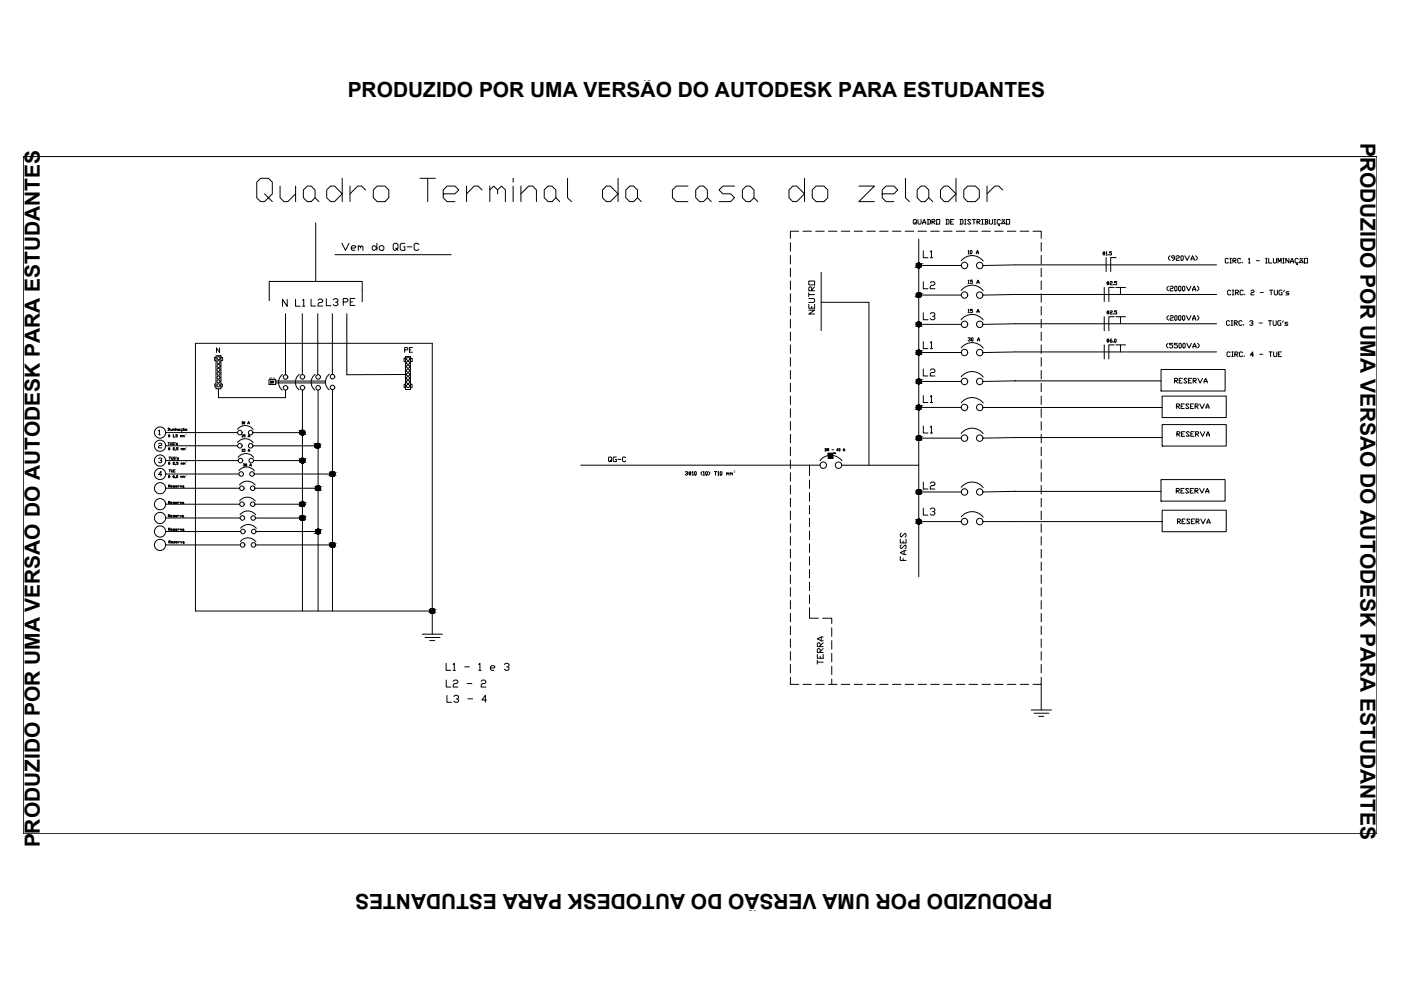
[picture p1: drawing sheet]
<svg xmlns="http://www.w3.org/2000/svg" width="297mm" height="210mm" viewBox="0 0 297 210" stroke-linecap="round" stroke-linejoin="round" font-family="sans-serif">
<!-- layer: Unifilar -->
<g fill="none" stroke="#000" stroke-width=".21">
<path d="M4.9 33.2h287v143.6h-287zM66.9 47.3v12.4M71 54h24.6M167.6 51.4v1.9M167.6 54.2v1.8M167.6 56.9v1.8M167.6 59.6v1.8M169.3 49h-1.7v1.5M170.2 49h1.8M172.9 49h1.8M174.1 57.7v6.4h10.1v34.5M175.6 49h1.9"/>
<path d="M178.4 49h1.8M181.1 49h1.8M183.8 49h1.8M186.5 49h1.8M189.2 49h1.8M191.9 49h1.8M194 47.2l.1 .2-.3 .1-.2-.1v-.7l.2-.2 .5 .2v.5l-.2 .2 .2 .1M194.6 46.5v.9l.2 .1 .5-.1v-.9M194.6 49h1.8M194.8 50.7v71.6M194.8 56.3h9M195.6 47.5v-.3l.3-.7 .4 1"/>
<path d="M195.6 47.2h.7M196.6 46.5h.5l.2 .2v.7l-.2 .1h-.5M196.8 46.5v1M197.3 49h1.8M197.6 47h.5l.1-.3-.1-.2h-.5v1M197.8 47l.4 .5M198.6 46.5h.6v1h-.6zM200 49h1.9M200.6 46.5h.4l.2 .2v.7l-.2 .1h-.4M200.7 46.5v1M202.2 46.5h-.7v1h.7M202.8 49h1.8"/>
<path d="M203.5 46.5h.5l.2 .2v.7l-.2 .1h-.5M203.7 46.5v1M203.8 55.3a2.96 2.96 0 0 1 4.7 .1M204.5 47.5h.3M204.7 46.5v1M205.3 53.2l.1-.1v.7M205.3 59.5l.1-.1v.7M205.3 53.8h.2M205.5 49h1.8M205.7 53.2l.1-.1 .3 .1-.1 .6-.3-.1zM205.8 46.7l-.1-.2h-.4l-.1 .2 .6 .7-.1 .1-.5-.1M206.2 59.4h-.5v.2h.4l.1 .4-.1 .1-.4-.1"/>
<path d="M206.5 46.5v1M207 53.8l.2-.7 .3 .7M207 53.6h.5M207.1 59.9h.5M207.1 47h.5l.2-.3-.2-.2h-.5v1M207.3 47l.5 .5M208.1 47.5h.4M208.2 49h1.8M208.3 46.5v1M209 47h.3l.2 .4-.2 .1h-.5M209 46.5v1M209.8 46.5v.9l.1 .1 .5-.1v-.9"/>
<path d="M210.8 47.5h.3M210.9 49h1.8M210.9 46.5v1M211.8 47.5v.2h.1v.2h-.1M212.1 46.7l-.2-.2h-.3l-.2 .2v.7l.2 .1 .5-.1M212.4 47.5v-.3l.3-.3 .4 .3v.3M212.4 47.4h.7M213.4 46.5h.7v1h-.7zM213.6 49h1.8M216.3 49h1.8M219 49h1.8v1.5M220.8 51.4v1.9"/>
<path d="M220.8 54.2v1.8M220.8 56.9v1.8M220.8 59.6v1.8M233.8 53.6h.5M233.8 53.8h.5M233.9 53.4v.7M234.2 53.4v.7M234.5 53.5l.1-.1v.7M234.5 54.1h.2M234.5 54.6v3M234.7 59.9h.4M234.8 59.7v.7"/>
<path d="M235 54v.1M235 59.7v.7M235.4 59.8l.1-.1 .3 .1-.1 .2-.3 .1v.3h.4M235.7 53.4h-.5v.2l.5 .1-.1 .4-.4-.1M236.6 54.6h-1.1v3M236.8 59.7h-.5v.2l.5 .1v.3l-.1 .1-.4-.1M248.1 54.2l-.4 .4v.3l.4 .3M249.1 54.7h-.5l-.2-.3 .2-.2 .5 .2v.5l-.5 .3M249.4 54.4l.2-.2 .4 .2-.1 .3h-.3l-.2 .2v.3h.6M250.4 54.4l.1-.2 .4 .2v.6l-.2 .2-.3-.2zM251.2 54.2l.5 1 .5-1M252.5 55.2l.4-1 .3 1"/>
<path d="M252.5 54.9h.7M253.5 54.2l.3 .4v.3l-.3 .3M257.9 56.2h-42.5l-7 .1M260.4 54.9l-.1-.1-.5 .1v.7l.1 .2 .5-.2M260.8 54.8h.3M260.8 55.8h.3M260.9 54.8v1M261.4 55.3h.5l.2-.4-.2-.1h-.5v1M261.6 55.3l.5 .5M263.1 54.9l-.2-.1-.5 .1v.7l.2 .2 .5-.2M263.4 55.6v.2M264.7 54.9l.2-.1v1"/>
<path d="M264.7 55.8h.3M266.4 55.3h.6M268.3 54.8h.4M268.3 55.8h.4M268.5 54.8v1M269 54.8v1h.6M270 54.8v.8l.1 .2 .5-.2v-.8M271 55.8v-1l.3 .6 .3-.6v1M272 54.8h.3M272 55.8h.3M272.1 54.8v1M273.3 54.8v1l-.7-1v1"/>
<path d="M273.6 55.8l.3-1 .4 1M273.6 55.4h.7M274.9 55.8v.1h.2v.2h-.2M275.3 54.9l-.2-.1-.5 .1v.7l.2 .2 .5-.2M275.6 55.8v-.4l.3-.3 .3 .3v.4M275.6 55.6h.6M276.2 54.8l-.1 .1-.4-.1-.1 .1M276.6 54.8h.6v1h-.6zM41.4 72.8h50.2v56.8h-50.2zM45.8 75.4h1v7h-1zM45.8 75.8h-.3v.6h.3M46.6 73.8v.9l-.7-.9v.9"/>
<path d="M46.8 75.8h.4v.6h-.4M60.5 66.5v13M63.5 79.4a2.1 2.1 0 0 0-.1 3.3M64.1 66.5v12.9M66.8 79.4a2.1 2.1 0 0 0 0 3.3M67.4 66.5v13M69.8 79.3a2.1 2.1 0 0 0 0 3.3M70.5 66.5v12.9M73.5 66.5v13l12.7-.1M76.8 61.5v-1.8h-19.7v4.1M86 75.6h1v7h-1zM167.6 62.3v1.8"/>
<path d="M167.6 65v1.8M167.6 67.7v1.8M167.6 70.4v1.8M167.6 73.1v1.8M167.6 75.8v1.8M167.6 78.6v1.8M174.1 64.1v6M194.8 62.6h9M194.8 68.8h9M194.8 74.7h9M203.8 61.6a2.96 2.96 0 0 1 4.7 0M203.8 67.8a2.96 2.96 0 0 1 4.7 0"/>
<path d="M203.8 73.8a2.96 2.96 0 0 1 4.7 0M203.8 79.9a2.96 2.96 0 0 1 4.7 0M205.3 65.7l.1-.1v.7M205.3 71.7l.3-.1 .1 .2-.2 .1M205.3 60.1h.2M205.3 66.3h.2M205.6 71.9l.1 .2-.1 .2-.3-.1M206 71.7l.1-.1 .2 .1-.1 .6-.2-.1zM206.2 65.6h-.5v.2l.5 .1-.1 .4-.4-.1M207.1 60.1l.3-.7 .2 .7M207.1 66.3l.3-.7 .2 .7M207.1 66.1h.5"/>
<path d="M207.2 72.3l.3-.7 .2 .7M207.2 72.1h.5M220.8 62.3v1.8M220.8 65v1.8M220.8 67.7v1.8M220.8 70.4v1.8M220.8 73.1v1.8M220.8 75.8v1.8M220.8 78.6v1.8M234.1 60.9v3M234.1 67.2v2.9M234.1 73.1v3"/>
<path d="M234.7 72.1h.4M234.7 60.1h.4M234.7 66.4h.4M234.7 66.1h.4M234.7 72.3h.4M234.8 65.9v.7M234.8 71.9v.7M235 65.9v.7M235 71.9v.7M235.4 66l.1-.1 .3 .1-.1 .2-.3 .2v.2h.4M235.7 71.9l-.3 .2v.4l.1 .1 .3-.1-.1-.3h-.3M236.1 60.3v.1"/>
<path d="M236.1 66.5v.1M236.1 72.5v.1M236.2 60.9h-1.1v3M236.2 67.2h-1.1v2.9M236.2 73.1h-1.1v3M236.3 72l.1-.1 .3 .1-.2 .6-.2-.1zM236.6 60.9h1M236.6 67.2h1M236.6 73.1h1M236.8 65.9h-.5v.2l.5 .1-.1 .4-.4-.1M238.6 60.9h-1v1.5M238.6 67.2h-1v1.4"/>
<path d="M238.6 73.1h-1v1.5M246.2 78.3h13.6v4.6h-13.6zM247.7 72.8l-.4 .3v.3l.4 .4M247.7 60.7l-.3 .3v.3l.3 .4M247.7 66.9l-.3 .3v.4l.3 .3M248.1 60.8l.1-.1 .5 .1-.1 .4-.5 .1v.4h.6M248.1 67.1l.1-.2 .5 .2-.1 .3-.5 .2v.3h.6M248.7 72.8h-.7v.3h.5l.2 .2v.3l-.2 .2-.5-.2M249.1 67.1l.1-.2 .4 .2v.6l-.2 .2-.3-.2zM249.2 60.7l.4 .1v.7l-.2 .2-.3-.2v-.7zM249.6 72.8h-.6v.3h.5l.1 .2-.1 .5-.5-.2M249.9 60.8l.1-.1 .4 .1v.7l-.2 .2-.3-.2z"/>
<path d="M249.9 67.1l.1-.2 .4 .2v.6l-.2 .2-.3-.2zM250 72.9l.1-.1 .4 .1v.7l-.2 .2-.3-.2zM250.7 60.8l.2-.1 .3 .1v.7l-.2 .2-.3-.2zM250.7 67.1l.2-.2 .3 .2v.6l-.2 .2-.3-.2zM250.8 72.9l.2-.1 .3 .1v.7l-.2 .2-.3-.2zM251.5 60.7l.5 1 .5-1M251.5 66.9l.5 1 .5-1M251.6 72.8l.5 1 .5-1M252.9 61.7l.3-1 .3 1M252.9 67.9l.3-1 .3 1M252.9 61.3h.6M252.9 67.6h.6"/>
<path d="M252.9 73.8v-.4l.4-.6 .3 1M252.9 73.4h.7M253.8 60.7l.4 .3v.3l-.4 .4M253.8 66.9l.4 .3v.4l-.4 .3M253.9 72.8l.4 .3v.3l-.4 .4M257.9 62.4h-42.5l-7 .2M257.9 68.6h-42.5l-7 .2M257.9 74.6h-42.5l-7 .2M260.7 68.2l-.2-.2-.5 .2v.6l.2 .2h.3l.2-.2M260.8 74.8l-.1-.2-.5 .2v.6l.1 .2 .5-.2M260.9 61.7l-.1-.2-.5 .2v.6l.2 .2 .4-.2M261 68h.4"/>
<path d="M261 69h.4M261.2 74.6h.3M261.2 75.6h.3M261.2 68v1M261.3 62.5h.3M261.3 61.5h.3M261.3 74.6v1M261.4 61.5v1M261.7 68.5h.5l.1-.3-.1-.2h-.5v1M261.8 75.1h.5l.2-.3-.2-.2h-.5v1M261.8 68.5l.5 .5M261.9 62h.5l.2-.3-.2-.2h-.5v1"/>
<path d="M262 75.1l.5 .5M262.1 62l.5 .5M263.3 68.2l-.1-.2-.5 .2v.6l.1 .2h.4l.1-.2M263.5 74.8l-.2-.2-.5 .2v.6l.2 .2 .5-.2M263.6 61.7l-.2-.2-.5 .2v.6l.2 .2 .5-.2M263.7 68.8v.2M263.8 75.4v.2M263.9 62.3v.2M265 68.2l.5-.2 .1 .3-.3 .2M265.2 61.7l.2-.2 .5 .2-.2 .3-.5 .2v.3h.7M265.5 68.5l.1 .2-.1 .3h-.4l-.1-.2M265.8 75.3h-.7l.5-.7v1"/>
<path d="M267 68.5h.6M267.1 75.1h.6M267.2 62h.7M268.9 68h.7M269.1 74.6h.6M269.2 61.5h.6M269.3 68v1M269.4 74.6v1M269.5 61.5v1M269.9 68v.8l.2 .2h.3l.2-.2v-.8M270 74.6v.8l.2 .2h.3l.2-.2v-.8M270.2 61.5v.8l.1 .2 .5-.2v-.8"/>
<path d="M271 75.1h.4M271.6 68h-.5l-.2 .2v.6l.2 .2h.5v-.5h-.2M271.7 74.6h-.7v1h.7M271.8 61.5h-.5l-.1 .2v.6l.1 .2h.5v-.5h-.2M272.1 68l-.2 .3M272.3 61.5l-.2 .4M273.1 68.3h-.5l-.2 .2 .7 .3-.2 .2h-.5M273.3 61.9h-.5l-.2 .1 .2 .2 .5 .1-.2 .2h-.5M33.6 91.3l.2-.1v1M33.6 94.1l.2-.1 .5 .1-.2 .4-.5 .1v.4h.7M33.6 97.3l.5-.2 .2 .3-.3 .2M33.6 92.2h.4"/>
<path d="M34.1 97.6l.2 .2-.2 .3-.5-.2M35.1 94.5h15.3M35.1 97.7h15.4M35.1 91.7h15.3M35.6 90.8h.2M35.6 91.3h.2M35.6 93.8h.3M35.7 90.8v.5M35.7 92.5h.3M35.7 92.3h.3M35.7 95.2h.3M35.7 95.1h.3"/>
<path d="M35.8 93.8v.5M35.8 92.2v.5M35.8 94.9v.5M35.8 96.9h.4M35.9 90.8l.1 .5M35.9 92.2v.5M35.9 94.9v.5M36 96.9v.5M36.1 93.8l.1 .5 .2-.1v-.4M36.2 91l.1 .3 .2-.2M36.3 96.9l.1 .5 .2-.1v-.4M36.5 91v.3"/>
<path d="M36.7 91h.1v.1M36.7 91v.3M36.7 92.2h.1v.5M36.7 95h.3l-.3 .4h.3M36.7 92.7h.2M36.8 91h.2v.3M36.9 93.8l-.3 .1v.3l.3 .1-.1-.2M37.1 92.6l-.1 .1M37.1 96.9l-.3 .1 .1 .4h.2v-.3M37.2 90.8v.1M37.2 91v.3M37.2 93.8l-.1 .2"/>
<path d="M37.3 95.3l-.1 .2M37.3 91.1l.3-.1 .1 .3M37.3 91v.3M37.4 96.9l-.1 .2M37.6 92.2h-.3v.1l.3 .1-.1 .3-.2-.1M37.7 94l-.4 .1 .4 .1-.4 .1M37.8 94.9h-.4v.2l.4 .1-.1 .2-.3-.1M37.8 91h.2l.1 .2-.2 .1zM37.9 97.1h-.3l.3 .2-.3 .1M38.1 91.2l.1 .1M38.3 92.4v-.1l.1 .2M38.3 92.3v.4"/>
<path d="M38.4 92.4h.2v.3M38.4 95.2l.1-.1 .1 .1M38.4 95.1v.3M38.5 91.3v.1M38.6 95.2h.2v.2M38.7 91h-.4l.1 .3h.3M38.8 92.4v-.1l.1 .2M38.8 92.3v.4M38.8 91h.2l.1 .2-.2 .1zM38.9 92.4h.2v.3M38.9 95.2l.1-.1 .1 .1M38.9 95.1v.3"/>
<path d="M39 90.8l-.1 .1M39.1 91.2v.1M39.1 95.2h.1v.2M39.1 98.2h.1v.3M39.3 91h.3v.2l-.2 .1zM45.8 81.4h-.3v.6h.3M46.3 82.4v1.9h14.2v-1.6M46.8 81.4h.3v.6h-.3M50.4 93.8a2.1 2.1 0 0 1 3.3 .1M50.4 91a2.1 2.1 0 0 1 3.3 .1M50.5 97a2.1 2.1 0 0 1 3.3 0M50.6 99.8a2.1 2.1 0 0 1 3.3 0"/>
<path d="M51.3 89.5l.1-.1v.5M51.3 92.2h.1v.5M51.3 95.3l.1-.1v.5M51.3 92.7h.2M51.3 89.9h.2M51.3 95.7h.2M51.6 98.4l.2-.1 .1 .2-.2 .1M51.6 89.5h.3l-.1 .4-.2-.1zM51.8 98.6v.2l-.2-.1M52 92.2h-.4v.1l.4 .1-.1 .3-.3-.1M52 95.2h-.4v.2l.4 .1-.1 .2-.3-.1M52.1 98.4h.2l-.1 .4-.1-.1z"/>
<path d="M52.5 89.9l.2-.5 .2 .5M52.5 89.7h.4M52.6 92.7l.2-.5 .2 .5M52.6 95.7l.2-.5 .2 .5M52.6 92.5h.4M52.6 95.6h.4M53 98.8l.1-.5 .2 .5M53 98.7h.3M53.6 94.5h13.7M53.6 91.7h10.5M53.7 97.7h10.4M58.4 80.8h10.6"/>
<path d="M58.4 81.2h10.6M64.1 82.7v46.9M67.4 82.7v46.9M70.5 82.6v47M86 81.5h-.3v.7h.3M87 81.5h.4v.7h-.4M123.1 98.6h50.8M146.2 100v.7M146.4 100v.7M147.4 100l.2 .1-.1 .6-.2-.1zM148.9 100l-.3 .2v.3l.3 .2M150.2 100l.3 .2v.3l-.3 .2"/>
<path d="M151.5 100h.5M151.7 100v.7M167.6 81.3v1.8M167.6 84v1.8M167.6 86.7v1.8M167.6 89.4v1.8M167.6 92.1v1.8M167.6 94.8v1.8M167.6 97.5v1.8M171.6 98.6v2.3M173.8 97.7a2.96 2.96 0 0 1 4.7 0M174.9 95.1l.3 .1v.3l-.3 .1"/>
<path d="M175 95.1v.5M175.4 95.4h.2l.1-.2-.3-.1v.5M175.5 95.4l.2 .2M176.4 95.4h.3M177.7 95.4h-.3l.2-.3v.5M177.9 95.2h.2l-.1 .4-.1-.1zM178.5 98.6h16.3M178.8 95.6l.1-.5 .2 .5M178.8 95.4h.3M194.8 80.9h9M194.8 86.4h9M194.8 92.9h9"/>
<path d="M203.8 85.4a2.96 2.96 0 0 1 4.7 .1M203.8 91.9a2.96 2.96 0 0 1 4.7 .1M208.4 86.4h38M215.1 80.8h31.1M215.4 80.7l-7 .2M220.8 81.3v1.8M220.8 84v1.8M220.8 86.7v1.8M220.8 89.4v1.8M220.8 92.1v1.8M220.8 94.8v1.8M220.8 97.5v1.8"/>
<path d="M246.4 84h13.6v4.5h-13.6zM246.4 90h13.6v4.6h-13.6zM246.4 92.8l-38 .1M249 80.7h.5l.2-.3-.2-.2h-.5v1M249.2 80.7l.5 .5M249.4 86.1h.5l.2-.3-.2-.2h-.5v1M249.5 92h.5l.2-.3-.2-.2h-.5v1M249.6 86.1l.5 .5M249.7 92l.5 .5M250 80.7h.3M250.4 86.1h.3M250.5 92h.3"/>
<path d="M250.7 80.2h-.7v1h.7M251.1 85.6h-.7v1h.7M251.2 91.5h-.7v1h.7M251.7 80.4l-.5-.2-.2 .2 .7 .6-.2 .2h-.3l-.2-.2M252 80.7h.3M252.1 85.8l-.2-.2-.5 .2 .7 .7-.2 .1-.5-.1M252.2 91.7l-.2-.2-.5 .2 .7 .7-.2 .1-.5-.1M252.4 86.1h.3M252.5 92h.3M252.7 80.2h-.7v1h.7M253 80.7h.5l.1-.3-.1-.2h-.5v1M253.1 85.6h-.7v1h.7"/>
<path d="M253.1 91.5h-.6v1h.6M253.1 80.7l.5 .5M253.4 86.1h.5l.1-.3-.1-.2h-.5v1M253.5 92h.5l.1-.3-.1-.2h-.5v1M253.6 86.1l.4 .5M253.6 92l.5 .5M254 80.2l.5 1 .5-1M254.4 85.6l.5 1 .5-1M254.5 91.5l.5 1 .5-1M255.3 81.2l.3-1 .3 1M255.3 80.9h.6M255.7 86.6l.3-1 .3 1"/>
<path d="M255.7 86.3h.6M255.8 92.5l.3-1 .3 1M255.8 92.2h.6M35.1 100.5h15.5M35.1 103.5h15.7M35.1 106.9h15.7M35.1 109.8h15.8M35.1 112.7h15.9M35.1 115.5h15.9M35.7 109.4h.2l.1-.2-.3-.1v.5M35.7 106.5h.3v-.1l-.3-.1v.5M35.7 103.1h.3l.1-.2-.4-.1v.5"/>
<path d="M35.7 112.2h.3l.1-.1-.4-.1v.5M35.8 109.4l.2 .2M35.8 106.5l.2 .3M35.8 114.9h.3v-.2h-.3v.5M35.8 103.1l.3 .2M35.8 112.2l.3 .3M35.9 114.9l.2 .3M36.2 109.4h.2v-.1l-.2 .1v.1l.2 .1M36.2 106.6h.3v-.1h-.3l.1 .3h.2M36.2 112.3h.3v-.2l-.3 .1v.2l.3 .1M36.2 103.1h.3v-.1l-.3 .1v.1l.3 .1M36.3 115h.3v-.2l-.3 .1v.2l.3 .1"/>
<path d="M37 109.3l-.3 .1 .3 .1-.3 .1M37 106.5h-.3l.3 .2-.3 .1M37.1 112.1l-.4 .1 .4 .2-.4 .1M37.1 103h-.3v.1l.3 .1-.4 .1M37.1 114.8l-.3 .1 .3 .2-.3 .1M37.2 109.4h.2v-.1l-.2 .1v.1l.2 .1M37.2 106.6h.2v-.1h-.2l.1 .3h.1M37.2 103.1h.3v-.1l-.3 .1v.1l.3 .1M37.2 112.3h.3v-.2l-.3 .1v.2l.3 .1M37.3 115h.2v-.2l-.2 .1v.2l.2 .1M37.7 109.3v.3M37.7 106.5v.3"/>
<path d="M37.7 103v.3M37.7 112.1v.4M37.8 114.8v.4M38 109.4l-.2-.1-.1 .1M38 106.5h-.1l-.2 .1M38.1 103.1l-.2-.1-.2 .1M38.1 112.2l-.2-.1-.2 .2M38.1 114.9l-.2-.1-.1 .2M38.2 109.3l.1 .3 .2-.3M38.2 106.5l.2 .3 .1-.3M38.2 112.1l.2 .4 .1-.4M38.2 103l.2 .3 .2-.3"/>
<path d="M38.3 114.8l.1 .4 .2-.4M38.6 109.4l.2-.1 .1 .2-.2 .1zM38.7 106.5h.2l-.1 .3zM38.7 103.1l.2-.1 .1 .2-.2 .1zM38.7 112.2h.3l-.1 .3zM38.8 114.9h.2l-.1 .3zM38.9 109.5l.1 .1M38.9 106.7l.1 .1M39 112.4v.1M39 103.2v.1M39 115.1l.1 .1M50.8 102.8a2.1 2.1 0 0 1 3.3 0"/>
<path d="M50.8 106.2a2.1 2.1 0 0 1 3.3 0M50.9 109.1a2.1 2.1 0 0 1 3.3 .1M50.9 114.8a2.1 2.1 0 0 1 3.4 .1M51 112a2.1 2.1 0 0 1 3.3 0M53.9 100.5h16.6M54 103.5h13.4M54.1 106.9h10M54.2 109.8h9.9M54.2 115.5h16.3M54.3 112.7h13.1M145.3 100.1l.1-.1 .4 .1-.3 .3M145.7 100.4l.1 .1-.1 .2-.4-.1"/>
<path d="M146 100.5h.5M146 100.2h.5M146.8 100.1l.1-.1v.7M146.8 100.7h.2M149.1 100.1l.1-.1v.7M149.1 100.7h.3M149.6 100.1l.1-.1 .3 .1-.1 .6-.3-.1zM152.2 100.1l.1-.1v.7M152.2 100.7h.2M152.7 100.1l.1-.1 .3 .1-.2 .6-.2-.1zM154.1 100.4l.1-.2 .1 .3M154.1 100.2v.5"/>
<path d="M154.3 100.4l.1-.2 .1 .2v.3M154.8 100.4l.1-.2 .1 .3M154.8 100.2v.5M155 100.4l.2-.2 .1 .2v.3M167.6 100.2v1.8M167.6 102.9v1.8M167.6 105.6v1.9M167.6 108.4v1.8M167.6 111.1v1.8M167.6 113.8v1.8M167.6 116.5v1.8M167.6 119.2v1.8"/>
<path d="M171.6 101.8v1.8M171.6 104.5v1.8M171.6 107.2v1.8M171.6 109.9v1.8M171.6 112.6v1.8M171.6 115.3v1.8M171.6 118v1.8M194.8 104.3h9M194.8 110.6h9M203.8 103.3a2.96 2.96 0 0 1 4.7 .1M203.8 109.6a2.96 2.96 0 0 1 4.7 .1M208.4 110.6h38v-2.4h13.6v4.5h-13.6v-2.1"/>
<path d="M215.1 104.2h31.1M215.4 104.2l-7 .1M220.8 100.2v1.8M220.8 102.9v1.8M220.8 105.6v1.9M220.8 108.4v1.8M220.8 111.1v1.8M220.8 113.8v1.8M220.8 116.5v1.8M220.8 119.2v1.8M246.2 101.7h13.5v4.5h-13.5zM249.4 104h.5l.1-.3-.1-.1h-.5v.9"/>
<path d="M249.6 104l.4 .5M249.6 110.5h.5l.2-.3-.2-.2h-.5v1M249.8 110.5l.5 .5M250.4 104h.3M250.6 110.5h.3M251 103.6h-.6v.9h.6M251.3 110h-.7v1h.7M252 103.7l-.1-.1-.5 .1 .6 .7-.1 .1-.5-.1M252.3 110.2l-.5-.2-.2 .2 .7 .7-.2 .1-.5-.1M252.4 104h.3M252.6 110.5h.3M253 103.6h-.6v.9h.6"/>
<path d="M253.3 110h-.7v1h.7M253.4 104h.4l.2-.3-.2-.1h-.4v.9M253.5 104l.5 .5M253.6 110.5h.5l.1-.3-.1-.2h-.5v1M253.8 110.5l.4 .5M254.3 103.6l.5 .9 .5-.9M254.6 110l.5 1 .5-1M255.7 104.5l.3-.9 .3 .9M255.7 104.2h.6M255.9 111l.3-1 .3 1M255.9 110.7h.6M89.5 134.5h4.3"/>
<path d="M90.1 135.2h3.2M91.1 135.8h1.1M91.6 129v5.5M167.6 121.9v1.8M167.6 124.6v1.8M167.6 127.3v1.8M167.6 130v1.8M167.6 132.8v1.7M167.6 135.5v1.8M167.6 138.2v1.8M171.6 128.9v2.2h1.9M171.6 120.7v1.8"/>
<path d="M171.6 123.4v1.8M171.6 126.1v1.9M174.4 131.1h1.9v1.1M220.8 121.9v1.8M220.8 124.6v1.8M220.8 127.3v1.8M220.8 130v1.8M220.8 132.8v1.7M220.8 135.5v1.8M220.8 138.2v1.8M94.6 140.6v1.5h1M96.1 140.9l.2-.3v1.5"/>
<path d="M98.5 141.4h1M101.5 140.9l.3-.3v1.5M104 141.6h.7l.3-.2-.3-.3h-.5l-.2 .3v.5l.2 .2h.5M106.9 140.9l.3-.3h.5l.2 .3v.2l-.2 .3h-.3M107.7 141.4l.2 .2v.3l-.2 .2h-.5l-.3-.2M167.6 140.9v1.8M167.6 143.6v1.5h1.7M170.2 145.1h1.8M172.9 145.1h1.8M175.6 145.1h1.9M176.3 144v1.1M178.4 145.1h1.8"/>
<path d="M181.1 145.1h1.8M183.8 145.1h1.8M186.5 145.1h1.8M189.2 145.1h1.8M191.9 145.1h1.8M194.6 145.1h1.8M197.3 145.1h1.8M200 145.1h1.9M202.8 145.1h1.8M205.5 145.1h1.8M208.2 145.1h1.8M210.9 145.1h1.8"/>
<path d="M213.6 145.1h1.8M216.3 145.1h1.8M218.6 150.5h4.3M219.2 151.2h3.2M220.2 151.9h1.1M220.8 143.6v1.5h-1.8M220.8 140.9v1.8M220.8 145.1v5.4"/>
<circle cx="204.5" cy="56.3" r=".68"/>
<circle cx="207.7" cy="56.3" r=".68"/>
<circle cx="46.3" cy="78.4" r=".33"/>
<circle cx="46.3" cy="79.2" r=".33"/>
<circle cx="46.3" cy="76.8" r=".33"/>
<circle cx="46.3" cy="75.9" r=".33"/>
<circle cx="46.3" cy="77.6" r=".33"/>
<circle cx="60.5" cy="79.9" r=".48"/>
<circle cx="64.1" cy="79.9" r=".48"/>
<circle cx="67.4" cy="79.9" r=".48"/>
<circle cx="70.5" cy="79.9" r=".48"/>
<circle cx="86.5" cy="78.6" r=".33"/>
<circle cx="86.5" cy="79.4" r=".33"/>
<circle cx="86.5" cy="76.9" r=".33"/>
<circle cx="86.5" cy="77.7" r=".33"/>
<circle cx="204.5" cy="62.6" r=".68"/>
<circle cx="204.5" cy="74.7" r=".68"/>
<circle cx="204.5" cy="68.8" r=".68"/>
<circle cx="207.7" cy="62.6" r=".68"/>
<circle cx="207.7" cy="68.8" r=".68"/>
<circle cx="207.7" cy="74.7" r=".68"/>
<circle cx="33.9" cy="97.7" r="1.19"/>
<circle cx="33.9" cy="91.7" r="1.19"/>
<circle cx="33.9" cy="94.5" r="1.19"/>
<circle cx="46.3" cy="81.7" r=".33"/>
<circle cx="46.3" cy="80.9" r=".33"/>
<circle cx="46.3" cy="80.1" r=".33"/>
<circle cx="50.9" cy="91.7" r=".48"/>
<circle cx="50.9" cy="94.5" r=".48"/>
<circle cx="51" cy="97.7" r=".48"/>
<circle cx="53.1" cy="94.5" r=".48"/>
<circle cx="53.1" cy="91.7" r=".48"/>
<circle cx="53.3" cy="97.7" r=".48"/>
<circle cx="60.5" cy="82.2" r=".48"/>
<circle cx="64.1" cy="97.7" r=".5"/>
<circle cx="64.1" cy="91.7" r=".5"/>
<circle cx="64.1" cy="82.2" r=".48"/>
<circle cx="67.3" cy="94.5" r=".5"/>
<circle cx="67.4" cy="82.2" r=".48"/>
<circle cx="70.5" cy="82.1" r=".48"/>
<circle cx="86.5" cy="80.2" r=".33"/>
<circle cx="86.5" cy="81.8" r=".33"/>
<circle cx="86.5" cy="81" r=".33"/>
<circle cx="174.5" cy="98.6" r=".68"/>
<circle cx="177.8" cy="98.6" r=".68"/>
<circle cx="204.5" cy="80.9" r=".68"/>
<circle cx="204.5" cy="92.9" r=".68"/>
<circle cx="204.5" cy="86.4" r=".68"/>
<circle cx="207.7" cy="80.9" r=".68"/>
<circle cx="207.7" cy="92.9" r=".68"/>
<circle cx="207.7" cy="86.4" r=".68"/>
<circle cx="33.9" cy="112.7" r="1.19"/>
<circle cx="33.9" cy="103.5" r="1.19"/>
<circle cx="33.9" cy="109.8" r="1.19"/>
<circle cx="33.9" cy="106.9" r="1.19"/>
<circle cx="33.9" cy="115.5" r="1.19"/>
<circle cx="33.9" cy="100.5" r="1.19"/>
<circle cx="51.1" cy="100.5" r=".48"/>
<circle cx="51.3" cy="103.5" r=".48"/>
<circle cx="51.3" cy="106.9" r=".48"/>
<circle cx="51.4" cy="109.8" r=".48"/>
<circle cx="51.4" cy="115.5" r=".48"/>
<circle cx="51.5" cy="112.7" r=".48"/>
<circle cx="53.4" cy="100.5" r=".48"/>
<circle cx="53.6" cy="103.5" r=".48"/>
<circle cx="53.6" cy="106.9" r=".48"/>
<circle cx="53.7" cy="109.8" r=".48"/>
<circle cx="53.7" cy="115.5" r=".48"/>
<circle cx="53.8" cy="112.7" r=".48"/>
<circle cx="64.1" cy="106.9" r=".5"/>
<circle cx="64.1" cy="109.8" r=".5"/>
<circle cx="67.4" cy="103.5" r=".5"/>
<circle cx="67.4" cy="112.7" r=".5"/>
<circle cx="70.5" cy="100.5" r=".5"/>
<circle cx="70.5" cy="115.5" r=".5"/>
<circle cx="204.5" cy="110.6" r=".68"/>
<circle cx="204.5" cy="104.3" r=".68"/>
<circle cx="207.7" cy="110.6" r=".68"/>
<circle cx="207.7" cy="104.3" r=".68"/>
<circle cx="91.7" cy="129.5" r=".5"/>
</g>
<g fill="#000" stroke="#000" stroke-width=".21">
<path d="M64 92.2h.2zM64 98.2h.2zM64 91.2h.2zM64 97.2h.2zM67.2 95h.2zM67.2 94h.2zM64 107.4h.2zM64 110.3h.2zM64 106.4h.2zM64 109.3h.2zM67.3 104h.3zM67.3 113.2h.3z"/>
<path d="M67.4 103h.1zM67.4 112.2h.1zM70.4 101h.2zM70.4 116h.2zM70.4 100h.1zM70.4 115h.1zM91.5 130h.3zM91.6 129h.1z"/>
<path d="M64 92.2h.2zM64 92.2h.2z"/>
<path d="M64 98.2h.2zM64 98.2h.2z"/>
<path d="M64 91.2h.2zM64 91.2h.2z"/>
<path d="M64 97.2h.2zM64 97.2h.2z"/>
<path d="M64 91.2l.3 .1zM64 91.3h.3z"/>
<path d="M64 97.2h.3zM64 97.2h.3z"/>
<path d="M64 91.3h.3zM63.9 91.3h.4z"/>
<path d="M64 92.2h.3zM64 92.2h.2z"/>
<path d="M64 97.2h.3zM63.9 97.2h.4z"/>
<path d="M64 98.1h.3zM64 98.1l.2 .1z"/>
<path d="M63.9 91.3h.5zM63.9 91.3h.5z"/>
<path d="M63.9 92.2h.4zM63.9 92.2h.4z"/>
<path d="M63.9 97.2h.5zM63.9 97.2h.5z"/>
<path d="M63.9 98.1h.4zM63.9 98.1h.4z"/>
<path d="M63.9 91.3h.5zM63.8 91.3h.6z"/>
<path d="M63.9 92.2h.5zM63.9 92.2h.4z"/>
<path d="M63.9 97.2h.5zM63.8 97.2h.6z"/>
<path d="M63.9 98.1h.5zM63.9 98.1h.4z"/>
<path d="M63.8 91.3h.6zM63.8 91.3h.6z"/>
<path d="M63.8 92.1h.6zM63.8 92.1l.6 .1z"/>
<path d="M63.8 97.2l.6 .1zM63.8 97.3h.6z"/>
<path d="M63.8 98.1h.6zM63.8 98.1h.6z"/>
<path d="M63.8 91.3l.7 .1zM63.8 91.3l.7 .1z"/>
<path d="M63.8 92.1h.6zM63.8 92.1h.6z"/>
<path d="M63.8 97.3h.7zM63.8 97.3h.7z"/>
<path d="M63.8 98h.6zM63.8 98l.6 .1z"/>
<path d="M63.8 91.4h.7zM63.8 91.4h.7z"/>
<path d="M63.8 92.1h.7zM63.8 92.1h.6z"/>
<path d="M63.8 97.3h.7zM63.8 97.3h.7z"/>
<path d="M63.8 98h.7zM63.8 98h.6z"/>
<path d="M63.7 91.4l.8 .1zM63.7 91.4l.8 .1z"/>
<path d="M63.7 92h.8zM63.7 92l.8 .1z"/>
<path d="M63.7 97.3l.8 .1zM63.7 97.3l.8 .1z"/>
<path d="M63.7 98h.8zM63.7 98h.8z"/>
<path d="M63.7 91.5h.9zM63.7 91.5h.9z"/>
<path d="M63.7 92h.8zM63.7 92h.8z"/>
<path d="M63.7 97.4h.9zM63.7 97.4h.9z"/>
<path d="M63.7 97.9h.8zM63.7 97.9l.8 .1z"/>
<path d="M63.7 91.5h.9zM63.7 91.5h.9z"/>
<path d="M63.7 92h.9zM63.7 92h.8z"/>
<path d="M63.7 97.4l.9 .1zM63.7 97.4l.9 .1z"/>
<path d="M63.7 97.9h.9zM63.7 97.9h.8z"/>
<path d="M63.7 91.5l.9 .1zM63.7 91.5l.9 .1z"/>
<path d="M63.7 91.9h.9zM63.7 91.9l.9 .1z"/>
<path d="M63.7 97.5h.9zM63.7 97.5h.9z"/>
<path d="M63.7 97.8h.9zM63.7 97.8l.9 .1z"/>
<path d="M63.6 91.6h1zM63.6 91.6h1z"/>
<path d="M63.6 91.9h1zM63.6 91.9h1z"/>
<path d="M63.6 97.5l1 .1zM63.6 97.5l1 .1z"/>
<path d="M63.6 97.8h1zM63.6 97.8h1z"/>
<path d="M63.6 91.6l1 .1zM63.6 91.6l1 .1z"/>
<path d="M63.6 91.7h1zM63.6 91.7h1z"/>
<path d="M63.6 91.7l1 .1zM63.6 91.7l1 .1z"/>
<path d="M63.6 91.8h1zM63.6 91.8h1z"/>
<path d="M63.6 91.8h1zM63.6 91.8l1 .1z"/>
<path d="M63.6 97.6h1zM63.6 97.6h1z"/>
<path d="M63.6 97.6l1 .1zM63.6 97.6l1 .1z"/>
<path d="M63.6 97.7h1zM63.6 97.7h1z"/>
<path d="M63.6 97.7l1 .1zM63.6 97.7l1 .1z"/>
<path d="M63.6 97.8h1zM63.6 97.8h1z"/>
<path d="M67.2 95h.2zM67.2 95h.2z"/>
<path d="M67.2 94h.2zM67.2 94h.2z"/>
<path d="M67.2 94h.3zM67.1 94h.4z"/>
<path d="M67.1 94l.4 .1zM67.1 94.1h.4z"/>
<path d="M67.1 95h.4zM67.1 95h.3z"/>
<path d="M67.1 94.1h.4zM67.1 94.1h.4z"/>
<path d="M67.1 95h.4zM67.1 95h.4z"/>
<path d="M67.1 94.1h.5zM67 94.1h.6z"/>
<path d="M67.1 95h.4zM67.1 95h.4z"/>
<path d="M67 94.1h.6zM67 94.1h.6z"/>
<path d="M67 94.9h.6zM67 94.9l.5 .1z"/>
<path d="M67 94.1l.7 .1zM67 94.1l.7 .1z"/>
<path d="M67 94.9h.6zM67 94.9h.6z"/>
<path d="M66.9 94.2h.8zM66.9 94.2h.8z"/>
<path d="M66.9 94.9h.8zM66.9 94.9h.7z"/>
<path d="M66.9 94.2h.8zM66.9 94.2h.8z"/>
<path d="M66.9 94.8h.8zM66.9 94.8l.8 .1z"/>
<path d="M66.9 94.2l.9 .1zM66.9 94.2l.9 .1z"/>
<path d="M66.9 94.8h.8zM66.9 94.8h.8z"/>
<path d="M66.9 94.3h.9zM66.9 94.3h.9z"/>
<path d="M66.9 94.8h.9zM66.9 94.8h.8z"/>
<path d="M66.8 94.3l1 .1zM66.8 94.3l1 .1z"/>
<path d="M66.8 94.7h1zM66.8 94.7l1 .1z"/>
<path d="M66.8 94.4h1zM66.8 94.4h1z"/>
<path d="M66.8 94.7h1zM66.8 94.7h1z"/>
<path d="M66.8 94.4l1 .1zM66.8 94.4l1 .1z"/>
<path d="M66.8 94.5h1zM66.8 94.5h1z"/>
<path d="M66.8 94.5l1 .1zM66.8 94.5l1 .1z"/>
<path d="M66.8 94.6h1zM66.8 94.6h1z"/>
<path d="M66.8 94.6h1zM66.8 94.6l1 .1z"/>
<path d="M175.6 96.1l.1 1.1zM175.6 96.1l.1 1.1z"/>
<path d="M175.9 96.1l.1 1.1zM175.9 96.1l.1 1.1z"/>
<path d="M176.2 96.1l.1 1.1zM176.2 96.1l.1 1.1z"/>
<path d="M176.5 96.1h.6zM176.5 96.2l.6-.1z"/>
<path d="M176.5 96.2l.1 1zM176.5 96.2l.1 1z"/>
<path d="M64 107.4h.2zM64 107.4h.2z"/>
<path d="M64 110.3h.2zM64 110.3h.2z"/>
<path d="M64 106.4h.2zM64 106.4h.2z"/>
<path d="M64 109.3h.2zM64 109.3h.2z"/>
<path d="M64 106.4h.3zM64 106.4h.3z"/>
<path d="M64 109.3l.3 .1zM64 109.4h.3z"/>
<path d="M64 106.4l.3 .1zM63.9 106.5h.4z"/>
<path d="M64 107.4h.3zM64 107.4h.2z"/>
<path d="M64 109.4h.3zM63.9 109.4h.4z"/>
<path d="M64 110.3h.3zM64 110.3h.2z"/>
<path d="M63.9 106.5h.5zM63.9 106.5h.5z"/>
<path d="M63.9 107.4h.4zM63.9 107.4h.4z"/>
<path d="M63.9 109.4h.5zM63.9 109.4h.5z"/>
<path d="M63.9 110.3h.4zM63.9 110.3h.4z"/>
<path d="M63.9 106.5h.5zM63.8 106.5h.6z"/>
<path d="M63.9 107.4h.5zM63.9 107.4h.4z"/>
<path d="M63.9 109.4h.5zM63.8 109.4h.6z"/>
<path d="M63.9 110.3h.5zM63.9 110.3h.4z"/>
<path d="M63.8 106.5h.6zM63.8 106.5h.6z"/>
<path d="M63.8 107.3h.6zM63.8 107.3l.6 .1z"/>
<path d="M63.8 109.4h.6zM63.8 109.4h.6z"/>
<path d="M63.8 110.3h.6zM63.8 110.3h.6z"/>
<path d="M63.8 106.5l.7 .1zM63.8 106.5l.7 .1z"/>
<path d="M63.8 107.3h.6zM63.8 107.3h.6z"/>
<path d="M63.8 109.4l.7 .1zM63.8 109.4l.7 .1z"/>
<path d="M63.8 110.2h.6zM63.8 110.2l.6 .1z"/>
<path d="M63.8 106.6h.7zM63.8 106.6h.7z"/>
<path d="M63.8 107.3h.7zM63.8 107.3h.6z"/>
<path d="M63.8 109.5h.7zM63.7 109.5h.8z"/>
<path d="M63.8 110.2h.7zM63.8 110.2h.6z"/>
<path d="M63.7 106.6h.8zM63.7 106.6h.8z"/>
<path d="M63.7 107.2h.8zM63.7 107.2l.8 .1z"/>
<path d="M63.7 109.5l.8 .1zM63.7 109.5l.8 .1z"/>
<path d="M63.7 110.1h.8zM63.7 110.1l.8 .1z"/>
<path d="M63.7 106.6l.9 .1zM63.7 106.6l.9 .1z"/>
<path d="M63.7 107.2h.8zM63.7 107.2h.8z"/>
<path d="M63.7 109.6h.9zM63.7 109.6h.9z"/>
<path d="M63.7 110.1h.8zM63.7 110.1h.8z"/>
<path d="M63.7 106.7h.9zM63.7 106.7h.9z"/>
<path d="M63.7 107.1h.9zM63.7 107.1l.8 .1z"/>
<path d="M63.7 109.6h.9zM63.7 109.6h.9z"/>
<path d="M63.7 110.1h.9zM63.7 110.1h.8z"/>
<path d="M63.7 106.7l.9 .1zM63.7 106.7l.9 .1z"/>
<path d="M63.7 107.1h.9zM63.7 107.1h.9z"/>
<path d="M63.7 109.6l.9 .1zM63.7 109.6l.9 .1z"/>
<path d="M63.7 110h.9zM63.7 110l.9 .1z"/>
<path d="M63.6 106.8h1zM63.6 106.8h1z"/>
<path d="M63.6 107.1h1zM63.6 107.1h1z"/>
<path d="M63.6 109.7h1zM63.6 109.7h1z"/>
<path d="M63.6 110h1zM63.6 110h1z"/>
<path d="M63.6 106.8l1 .1zM63.6 106.8l1 .1z"/>
<path d="M63.6 106.9h1zM63.6 106.9h1z"/>
<path d="M63.6 106.9l1 .1zM63.6 106.9l1 .1z"/>
<path d="M63.6 107h1zM63.6 107h1z"/>
<path d="M63.6 107h1zM63.6 107l1 .1z"/>
<path d="M63.6 109.7l1 .1zM63.6 109.7l1 .1z"/>
<path d="M63.6 109.8h1zM63.6 109.8h1z"/>
<path d="M63.6 109.8l1 .1zM63.6 109.8l1 .1z"/>
<path d="M63.6 109.9h1zM63.6 109.9h1z"/>
<path d="M63.6 109.9h1zM63.6 109.9l1 .1z"/>
<path d="M67.3 104h.2zM67.4 104h.1z"/>
<path d="M67.3 113.2h.2zM67.4 113.2h.1z"/>
<path d="M67.4 103h.2zM67.3 103h.3z"/>
<path d="M67.4 112.2h.2zM67.3 112.2h.3z"/>
<path d="M67.3 103h.3zM67.3 103h.3z"/>
<path d="M67.3 112.2h.3zM67.3 112.2h.3z"/>
<path d="M67.3 103l.4 .1zM67.2 103.1h.5z"/>
<path d="M67.3 104h.3zM67.3 104h.3z"/>
<path d="M67.3 112.2h.4zM67.2 112.2h.5z"/>
<path d="M67.3 113.2h.3zM67.3 113.2h.3z"/>
<path d="M67.2 103.1h.5zM67.2 103.1h.5z"/>
<path d="M67.2 104h.5zM67.2 104h.4z"/>
<path d="M67.2 112.2l.5 .1zM67.2 112.3h.5z"/>
<path d="M67.2 113.2h.5zM67.2 113.2h.4z"/>
<path d="M67.2 103.1h.5zM67.2 103.1h.5z"/>
<path d="M67.2 104h.5zM67.2 104h.5z"/>
<path d="M67.2 112.3h.5zM67.2 112.3h.5z"/>
<path d="M67.2 113.1h.5zM67.2 113.1l.5 .1z"/>
<path d="M67.2 103.1h.6zM67.1 103.1h.7z"/>
<path d="M67.2 103.9h.5zM67.2 103.9l.5 .1z"/>
<path d="M67.2 112.3h.6zM67.1 112.3h.7z"/>
<path d="M67.2 113.1h.5zM67.2 113.1h.5z"/>
<path d="M67.1 103.1l.7 .1zM67.1 103.1l.7 .1z"/>
<path d="M67.1 103.9h.7zM67.1 103.9h.6z"/>
<path d="M67.1 112.3h.7zM67.1 112.3h.7z"/>
<path d="M67.1 113.1h.7zM67.1 113.1h.6z"/>
<path d="M67.1 103.2h.7zM67.1 103.2h.7z"/>
<path d="M67.1 103.9h.7zM67.1 103.9h.7z"/>
<path d="M67.1 112.3l.7 .1zM67.1 112.3l.7 .1z"/>
<path d="M67.1 113h.7zM67.1 113l.7 .1z"/>
<path d="M67.1 103.2h.8zM67.1 103.2h.8z"/>
<path d="M67.1 103.8h.7zM67.1 103.8l.7 .1z"/>
<path d="M67.1 112.4h.8zM67 112.4h.9z"/>
<path d="M67.1 113h.7zM67.1 113h.7z"/>
<path d="M67 103.2l.9 .1zM67 103.2l.9 .1z"/>
<path d="M67 103.8h.9zM67 103.8h.8z"/>
<path d="M67 112.4l.9 .1zM67 112.4l.9 .1z"/>
<path d="M67 113h.9zM67 113h.8z"/>
<path d="M67 103.3h.9zM67 103.3h.9z"/>
<path d="M67 103.8h.9zM67 103.8h.9z"/>
<path d="M67 112.5h.9zM67 112.5h.9z"/>
<path d="M67 112.9h.9zM67 112.9l.9 .1z"/>
<path d="M67 103.3l.9 .1zM67 103.3l.9 .1z"/>
<path d="M67 103.7h.9zM67 103.7l.9 .1z"/>
<path d="M67 112.5l.9 .1zM67 112.5l.9 .1z"/>
<path d="M67 112.9h.9zM67 112.9h.9z"/>
<path d="M67 103.4h.9zM67 103.4h.9z"/>
<path d="M67 103.7h.9zM67 103.7h.9z"/>
<path d="M67 112.6h.9zM67 112.6h.9z"/>
<path d="M67 112.8h.9zM67 112.8l.9 .1z"/>
<path d="M66.9 103.4l1.1 .1zM66.9 103.4l1.1 .1z"/>
<path d="M66.9 103.6h1zM66.9 103.6l1 .1z"/>
<path d="M66.9 112.6l1.1 .1zM66.9 112.6l1.1 .1z"/>
<path d="M66.9 112.8h1zM66.9 112.8h1z"/>
<path d="M66.9 103.5h1.1zM66.9 103.5h1.1z"/>
<path d="M66.9 103.5l1.1 .1zM66.9 103.5l1.1 .1z"/>
<path d="M66.9 103.6h1.1zM66.9 103.6h1z"/>
<path d="M66.9 112.7h1.1zM66.9 112.7h1.1z"/>
<path d="M66.9 112.7h1.1zM66.9 112.7h1.1z"/>
<path d="M66.9 112.7h1.1zM66.9 112.7l1 .1z"/>
<path d="M70.4 101h.1zM70.4 101h.1z"/>
<path d="M70.4 116h.1zM70.4 116h.1z"/>
<path d="M70.4 100h.2zM70.4 100h.2z"/>
<path d="M70.4 115h.2zM70.4 115h.2z"/>
<path d="M70.4 100h.3zM70.3 100h.4z"/>
<path d="M70.4 115l.3 .1zM70.3 115.1h.4z"/>
<path d="M70.3 100h.4zM70.3 100h.4z"/>
<path d="M70.3 101h.4zM70.3 101h.3z"/>
<path d="M70.3 115.1h.4zM70.3 115.1h.4z"/>
<path d="M70.3 116h.4zM70.3 116h.3z"/>
<path d="M70.3 100l.4 .1zM70.2 100.1h.5z"/>
<path d="M70.3 101h.4zM70.3 101h.4z"/>
<path d="M70.3 115.1h.4zM70.2 115.1h.5z"/>
<path d="M70.3 116h.4zM70.3 116h.4z"/>
<path d="M70.2 100.1h.6zM70.2 100.1h.6z"/>
<path d="M70.2 100.9h.5zM70.2 100.9l.5 .1z"/>
<path d="M70.2 115.1h.6zM70.2 115.1h.6z"/>
<path d="M70.2 116h.5zM70.2 116h.5z"/>
<path d="M70.2 100.1h.6zM70.2 100.1h.6z"/>
<path d="M70.2 100.9h.6zM70.2 100.9h.5z"/>
<path d="M70.2 115.1l.6 .1zM70.2 115.2h.6z"/>
<path d="M70.2 116h.6zM70.2 116h.5z"/>
<path d="M70.2 100.1l.7 .1zM70.2 100.1l.7 .1z"/>
<path d="M70.2 100.9h.6zM70.2 100.9h.6z"/>
<path d="M70.2 115.2h.7zM70.2 115.2h.7z"/>
<path d="M70.2 115.9h.6zM70.2 115.9l.6 .1z"/>
<path d="M70.1 100.2h.8zM70.1 100.2h.8z"/>
<path d="M70.1 100.9h.8zM70.1 100.9h.7z"/>
<path d="M70.1 115.2h.8zM70.1 115.2h.8z"/>
<path d="M70.1 115.9h.8zM70.1 115.9h.7z"/>
<path d="M70.1 100.2h.8zM70.1 100.2h.8z"/>
<path d="M70.1 100.8h.8zM70.1 100.8l.8 .1z"/>
<path d="M70.1 115.2l.8 .1zM70.1 115.2l.8 .1z"/>
<path d="M70.1 115.8h.8zM70.1 115.8l.8 .1z"/>
<path d="M70.1 100.2l.8 .1zM70.1 100.2l.8 .1z"/>
<path d="M70.1 100.8h.8zM70.1 100.8h.8z"/>
<path d="M70.1 115.3h.8zM70.1 115.3h.8z"/>
<path d="M70.1 115.8h.8zM70.1 115.8h.8z"/>
<path d="M70 100.3h1zM70 100.3h1z"/>
<path d="M70 100.7h.9zM70 100.7l.9 .1z"/>
<path d="M70 115.3l1 .1zM70 115.3l1 .1z"/>
<path d="M70 115.8h.9zM70 115.8h.9z"/>
<path d="M70 100.3l1 .1zM70 100.3l1 .1z"/>
<path d="M70 100.7h1zM70 100.7h.9z"/>
<path d="M70 115.4h1zM70 115.4h1z"/>
<path d="M70 115.7h1zM70 115.7l.9 .1z"/>
<path d="M70 100.4h1zM70 100.4h1z"/>
<path d="M70 100.7h1zM70 100.7h1z"/>
<path d="M70 115.4h1zM70 115.4h1z"/>
<path d="M70 115.7h1zM70 115.7h1z"/>
<path d="M70 100.4l1 .1zM70 100.4l1 .1z"/>
<path d="M70 100.5h1zM70 100.5h1z"/>
<path d="M70 100.5l1 .1zM70 100.5l1 .1z"/>
<path d="M70 100.6h1zM70 100.6h1z"/>
<path d="M70 100.6h1zM70 100.6l1 .1z"/>
<path d="M70 115.4l1 .1zM70 115.4l1 .1z"/>
<path d="M70 115.5h1zM70 115.5h1z"/>
<path d="M70 115.5l1 .1zM70 115.5l1 .1z"/>
<path d="M70 115.6h1zM70 115.6h1z"/>
<path d="M70 115.6h1zM70 115.6l1 .1z"/>
<path d="M91.5 130l.2 .1zM91.6 130.1h.1z"/>
<path d="M91.6 129l.2 .1zM91.5 129.1h.3z"/>
<path d="M91.5 129.1h.3zM91.5 129.1h.3z"/>
<path d="M91.5 129.1h.4zM91.4 129.1h.5z"/>
<path d="M91.5 130h.3zM91.5 130h.3z"/>
<path d="M91.4 129.1h.5zM91.4 129.1h.5z"/>
<path d="M91.4 130h.5zM91.4 130h.4z"/>
<path d="M91.4 129.1h.5zM91.4 129.1h.5z"/>
<path d="M91.4 130h.5zM91.4 130h.5z"/>
<path d="M91.4 129.1l.6 .1zM91.3 129.2h.7z"/>
<path d="M91.4 130h.5zM91.4 130h.5z"/>
<path d="M91.3 129.2h.7zM91.3 129.2h.7z"/>
<path d="M91.3 129.9h.7zM91.3 129.9l.6 .1z"/>
<path d="M91.3 129.2h.7zM91.2 129.2h.8z"/>
<path d="M91.3 129.9h.7zM91.3 129.9h.7z"/>
<path d="M91.2 129.2l.9 .1zM91.2 129.2l.9 .1z"/>
<path d="M91.2 129.9h.8zM91.2 129.9h.8z"/>
<path d="M91.2 129.3h.9zM91.2 129.3h.9z"/>
<path d="M91.2 129.8h.9zM91.2 129.8l.8 .1z"/>
<path d="M91.2 129.3l.9 .1zM91.2 129.3l.9 .1z"/>
<path d="M91.2 129.8h.9zM91.2 129.8h.9z"/>
<path d="M91.2 129.4h.9zM91.2 129.4h.9z"/>
<path d="M91.2 129.7h.9zM91.2 129.7l.9 .1z"/>
<path d="M91.2 129.4l.9 .1zM91.2 129.4l.9 .1z"/>
<path d="M91.2 129.7h.9zM91.2 129.7h.9z"/>
<path d="M91.2 129.5h.9zM91.2 129.5h.9z"/>
<path d="M91.1 129.5l1.1 .1zM91.1 129.5l1.1 .1z"/>
<path d="M91.1 129.6h1zM91.1 129.6h1z"/>
<path d="M91.2 129.6h.9zM91.2 129.6l.9 .1z"/>
<path d="M91.1 129.6h1.1zM91.1 129.6h1z"/>
</g>
<text font-size="8.8" x="53.3" y="44.1">Quadro Terminal da casa do zelador</text>
<g font-size="4.9">
<text x="61.4" y="66.3">L1</text>
<text x="194.4" y="69.1">L3</text>
<text x="93.5" y="150.3">L3 - 4</text>
</g>
<g font-size="4.4">
<text x="73.7" y="20.5">PRODUZIDO POR UMA VERSÃO DO AUTODESK PARA ESTUDANTES</text>
<text x="288.4" y="30.3" transform="rotate(90 288.4 30.3)">PRODUZIDO POR UMA VERSÃO DO AUTODESK PARA ESTUDANTES</text>
<text x="71.3" y="54.3">Vem do QG-C</text>
<text x="194.4" y="55.7">L1</text>
<text x="64.6" y="66">L2</text>
<text x="68.1" y="66">L3</text>
<text x="71.6" y="66">PE</text>
<text x="194.4" y="62.4">L2</text>
<text x="194.4" y="75.1">L1</text>
<text x="194.4" y="80.8">L2</text>
<text x="194.4" y="86.4">L1</text>
<text x="194.4" y="93.1">L1</text>
<text x="194.4" y="104.8">L2</text>
<text x="194.4" y="110.4">L3</text>
<text x="93.5" y="146.8">L2 - 2</text>
<text x="8.4" y="179.7" transform="rotate(-90 8.4 179.7)">PRODUZIDO POR UMA VERSÃO DO AUTODESK PARA ESTUDANTES</text>
<text x="223.1" y="189.5" transform="rotate(-180 223.1 189.5)">PRODUZIDO POR UMA VERSÃO DO AUTODESK PARA ESTUDANTES</text>
</g>
<g font-size="4">
<text x="173.6" y="67.7" transform="rotate(-90 173.6 67.7)">NEUTRO</text>
<text x="84.7" y="75.8">PE</text>
<text x="127.7" y="99.1">QG-C</text>
<text x="193" y="119.9" transform="rotate(-90 193 119.9)">FASES</text>
<text x="175.3" y="142.2" transform="rotate(-90 175.3 142.2)">TERRA</text>
</g>
<g font-size="3.1">
<text x="56.1" y="82.6">DR</text>
<text x="34.6" y="101.2">TUE</text>
</g>
<text font-size="1.1" x="155.5" y="100.7">²</text>
<g font-size=".8">
<text x="39.2" y="92.7">²</text>
<text x="39.4" y="95.4">²</text>
<text x="39.3" y="101.3">²</text>
<text x="39.4" y="98.5">²</text>
</g>
<text font-size=".6" x="57.1" y="80.3">40 A</text>
</svg>
